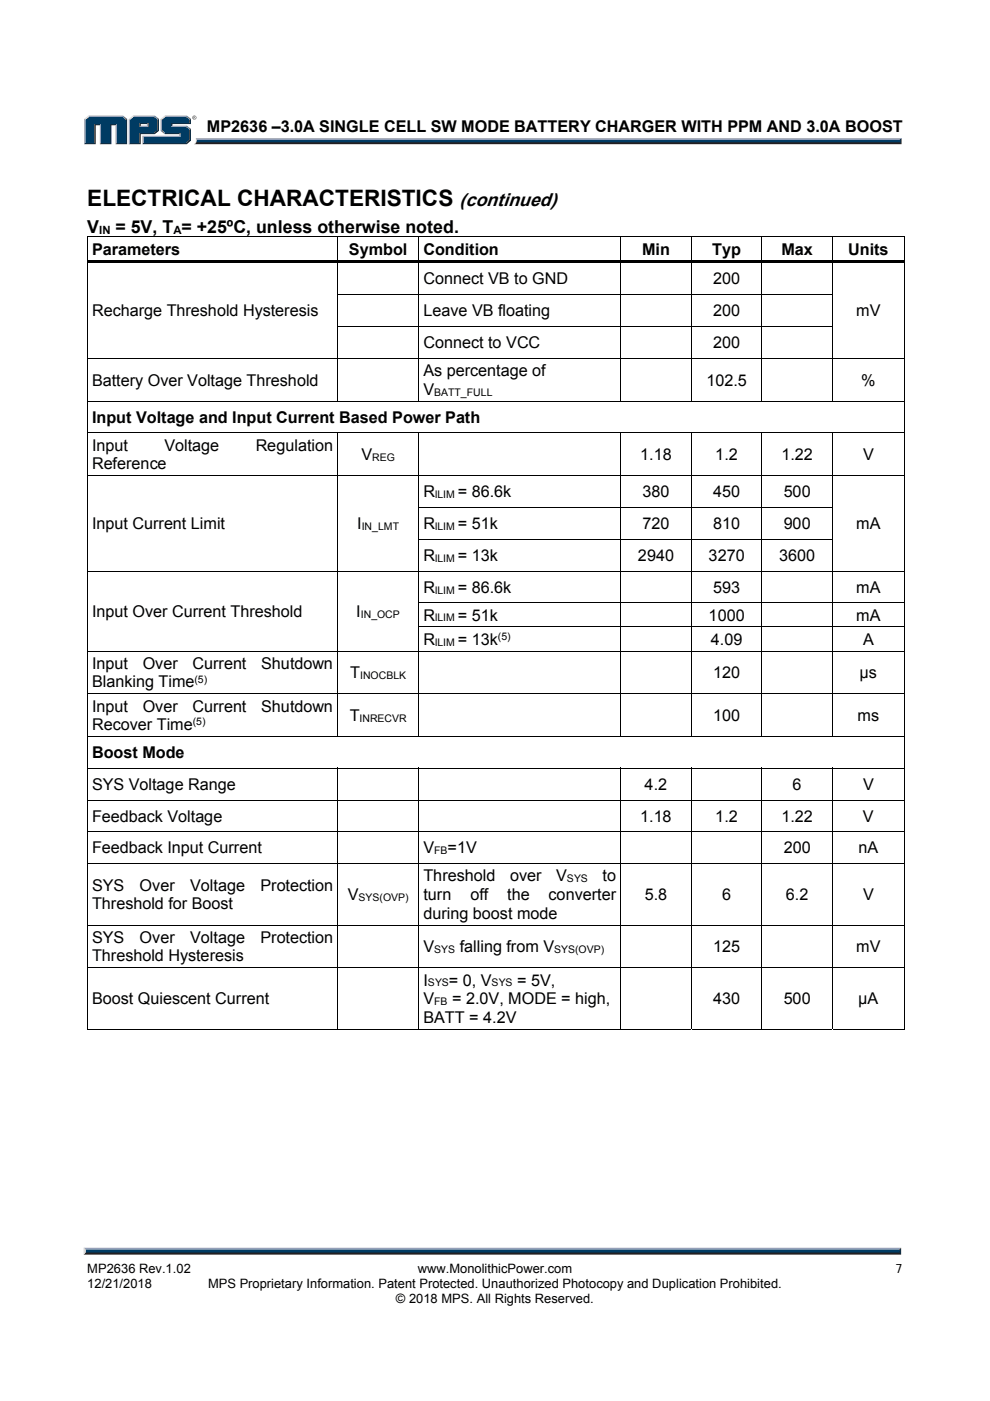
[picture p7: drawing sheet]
<svg xmlns="http://www.w3.org/2000/svg" width="210mm" height="297mm" viewBox="0 0 210 297" stroke-linecap="round" stroke-linejoin="round" font-family="sans-serif">
<path d="M18.2 265.3h172.5l.4 .7h-173.3z" fill="#231f20"/>
<path d="M17.8 264.6h173.3l-.4 .7h-172.5z" fill="#94a0b9"/>
<path d="M191.1 264.6v1.4l-.4-.4v-.6z" fill="#001339"/>
<path d="M18.2 265h172.5v.6h-172.5z" fill="#003b63"/>
<path d="M17.8 264.5l.4 .5v.6l-.4 .4z" fill="#dcddde"/>
<path d="M41.5 29.3h149.7l-.4 .6h-149.1z" fill="#94a0b9"/>
<path d="M41.7 29.9h149.1l.4 .7h-150.1l.4-.3z" fill="#231f20"/>
<path d="M190.8 29.7l.4-.4v1.3l-.4-.4z" fill="#001339"/>
<path d="M41.7 29.7h149.1v.5h-149.2z" fill="#003b63"/>
<path d="M41.5 29.3l.2 .4-.1 .5-.5 .4 .4-.6z" fill="#dcddde"/>
<path d="M29.6 26.9l.2-.3h1.4l.2 .3z" fill="#94a0b9"/>
<g fill="#003b63">
<path d="M18.1 25.4l.8-.6h7l.8 .6v4.9h-1.9v-4h-1.4v4h-2v-4h-1.4v4h-1.9z"/>
<path d="M27.6 25.4l.8-.6h2.1v1.2h-.9v.9h1.8v-.9h-1.2v-1.2h2.5l.7 .6v2.2l-.7 .6h-3.1v2.1h-2z"/>
<path d="M30.4 29h7.8v-.8h-3.1l-.8-.6v-2.2l.8-.6h4.3l.8 .6v.6h-3.9v.9h3.1l.8 .6v2.1l-.8 .7h-9z"/>
</g>
<path d="M34.9 24.6h4.7" fill="none" stroke="#94a0b9" stroke-width=".26"/>
<path d="M34.1 25.2l.8-.7 .2 .3-.8 .6z" fill="#dcddde"/>
<path d="M34.2 25.2v2.6" fill="none" stroke="#94a0b9" stroke-width=".26"/>
<path d="M34.1 27.8l.2-.2 .8 .6-.2 .2z" fill="#547194"/>
<path d="M34.9 28.3h3.4" fill="none" stroke="#001339" stroke-width=".26"/>
<g fill="#94a0b9">
<path d="M30.2 28.8h7.8v-.4l.3-.2v.8h-7.8z"/>
<path d="M30.2 28.8l.3 .2v1.3l-.3 .3z"/>
</g>
<path d="M36.3 26h3.9v-.6l.3-.2v1.1h-3.9v.3l-.3 .3z" fill="#001339"/>
<path d="M36.3 26.8h3.3" fill="none" stroke="#94a0b9" stroke-width=".26"/>
<path d="M39.6 26.6l.9 .7-.3 .2-.8-.6z" fill="#547194"/>
<g fill="#001339">
<path d="M30.2 30.6l.3-.3h8.9l.8-.7v-2.1l.3-.2v2.5l-.9 .8z"/>
<path d="M29.6 28.2h3.1l.7-.6v-2.2l.3-.2v2.6l-.9 .6h-3v2.2h-2.5l.3-.3h2z"/>
</g>
<path d="M32.8 24.5l.9 .7-.3 .2-.7-.6z" fill="#547194"/>
<path d="M28.2 24.6h4.6" fill="none" stroke="#94a0b9" stroke-width=".26"/>
<path d="M27.3 25.2l.9-.7 .2 .3-.8 .6z" fill="#dcddde"/>
<path d="M27.4 25.2v5.4" fill="none" stroke="#94a0b9" stroke-width=".26"/>
<path d="M31.2 26.3l.2-.3v.9l-.2-.3z" fill="#94a0b9"/>
<g fill="#001339">
<path d="M29.6 26h1.8l-.2 .3h-1.4v.3l-.2 .3z"/>
<path d="M26.7 25.4l.3-.2v5.4h-2.5l.3-.3h1.9z"/>
</g>
<path d="M26.1 24.5l.9 .7-.3 .2-.8-.6z" fill="#547194"/>
<path d="M18.7 24.6h7.4" fill="none" stroke="#94a0b9" stroke-width=".26"/>
<path d="M17.8 25.2l.9-.7 .2 .3-.8 .6z" fill="#dcddde"/>
<path d="M18 25.2v5.4" fill="none" stroke="#94a0b9" stroke-width=".26"/>
<path d="M20 26.3h1.4l-.2 .3h-.9v4h-2.5l.3-.3h1.9z" fill="#001339"/>
<path d="M21.3 26.3v4.3" fill="none" stroke="#94a0b9" stroke-width=".26"/>
<path d="M23.4 26.3h1.4l-.3 .3h-.9v4h-2.4l.2-.3h2z" fill="#001339"/>
<path d="M24.6 26.3v4.3" fill="none" stroke="#94a0b9" stroke-width=".26"/>
<path d="M39.6 24.5l.9 .7-.3 .2-.8-.6z" fill="#547194"/>
<path d="M40.8 24.9a.45 .45 0 0 1 .9 0 .45 .45 0 0 1-.9 0zM40.9 24.9a.35 .35 0 0 0 .7 0 .35 .35 0 0 0-.7 0zM41.1 24.7l.3 .1v.4l-.2-.2-.1 .2zM41.1 24.8v.1h.2z" fill="#231f20"/>
<g fill="#000">
<path d="M18.4 50.1h.2v.7h-.2zM18.4 55.3h.2v1h-.2zM18.6 55.3h53v.5h-53zM71.6 50.1h.1v.7h-.1zM71.6 55.8h.1v.5h-.1zM71.6 55.3h17.1v.5h-17.1zM88.7 50.1h.2v.7h-.2zM88.7 55.8h.2v.5h-.2zM88.7 55.3h42.9v.5h-42.9zM131.6 50.1h.1v.7h-.1zM131.6 55.8h.1v.5h-.1zM131.6 55.3h14.9v.5h-14.9z"/>
<path d="M146.5 50.1h.2v.7h-.2zM146.5 55.8h.2v.5h-.2zM146.5 55.3h15v.5h-15zM161.5 50.1h.2v.7h-.2zM161.5 55.8h.2v.5h-.2zM161.5 55.3h15v.5h-15zM176.5 50.1h.2v.7h-.2zM176.5 55.8h.2v.5h-.2zM176.5 55.3h15.2v.5h-15.2zM191.7 50.1h.2v.7h-.2zM191.7 50.1h.2v.2h-.2zM191.7 55.3h.2v1h-.2z"/>
<path d="M18.4 62.4h.2v.7h-.2zM18.4 69.2h.2v.6h-.2zM18.4 75.9h.2v.7h-.2zM71.6 62.4h.1v.7h-.1zM71.6 69.2h.1v.6h-.1zM71.6 75.9h.1v.7h-.1zM88.7 62.4h.2v.7h-.2zM88.7 69.2h.2v.6h-.2zM88.7 75.9h.2v.7h-.2zM131.6 62.4h.1v.7h-.1zM131.6 69.2h.1v.6h-.1zM131.6 75.9h.1v.7h-.1z"/>
<path d="M146.5 62.4h.2v.7h-.2zM146.5 69.2h.2v.6h-.2zM146.5 75.9h.2v.7h-.2zM161.5 62.4h.2v.7h-.2zM161.5 69.2h.2v.6h-.2zM161.5 75.9h.2v.7h-.2zM176.5 62.4h.2v.7h-.2zM176.5 69.2h.2v.6h-.2zM176.5 75.9h.2v.7h-.2zM191.7 62.4h.2v.7h-.2zM191.7 69.2h.2v.6h-.2zM191.7 75.9h.2v.7h-.2z"/>
<path d="M18.4 85h.2v.6h-.2zM18.4 91.7h.2v.7h-.2zM71.6 91.7h.1v.7h-.1zM88.7 91.7h.2v.7h-.2zM131.6 91.7h.1v.7h-.1zM146.5 91.7h.2v.7h-.2zM161.5 91.7h.2v.7h-.2zM176.5 91.7h.2v.7h-.2zM191.7 85h.2v.6h-.2zM191.7 91.7h.2v.7h-.2zM18.4 100.8h.2v.6h-.2zM18.4 107.5h.2v.7h-.2z"/>
<path d="M18.4 114.2h.2v.7h-.2zM71.6 100.8h.1v.6h-.1zM71.6 107.5h.1v.7h-.1zM71.6 114.2h.1v.7h-.1zM88.7 100.8h.2v.6h-.2zM88.7 107.5h.2v.7h-.2zM88.7 114.2h.2v.7h-.2zM131.6 100.8h.1v.6h-.1zM131.6 107.5h.1v.7h-.1zM131.6 114.2h.1v.7h-.1zM146.5 100.8h.2v.6h-.2zM146.5 107.5h.2v.7h-.2z"/>
<path d="M146.5 114.2h.2v.7h-.2zM161.5 100.8h.2v.6h-.2zM161.5 107.5h.2v.7h-.2zM161.5 114.2h.2v.7h-.2zM176.5 100.8h.2v.6h-.2zM176.5 107.5h.2v.7h-.2zM176.5 114.2h.2v.7h-.2zM191.7 100.8h.2v.6h-.2zM191.7 107.5h.2v.7h-.2zM191.7 114.2h.2v.7h-.2zM18.4 121h.2v.7h-.2zM18.4 127.7h.2v.7h-.2z"/>
<path d="M18.4 132.8h.2v.7h-.2zM18.4 138h.2v.6h-.2zM71.6 121h.1v.7h-.1zM71.6 127.7h.1v.7h-.1zM71.6 132.8h.1v.7h-.1zM71.6 138h.1v.6h-.1zM88.7 121h.2v.7h-.2zM88.7 127.7h.2v.7h-.2zM88.7 132.8h.2v.7h-.2zM88.7 138h.2v.6h-.2zM131.6 121h.1v.7h-.1zM131.6 127.7h.1v.7h-.1z"/>
<path d="M131.6 132.8h.1v.7h-.1zM131.6 138h.1v.6h-.1zM146.5 121h.2v.7h-.2zM146.5 127.7h.2v.7h-.2zM146.5 132.8h.2v.7h-.2zM146.5 138h.2v.6h-.2zM161.5 121h.2v.7h-.2zM161.5 127.7h.2v.7h-.2zM161.5 132.8h.2v.7h-.2zM161.5 138h.2v.6h-.2zM176.5 121h.2v.7h-.2zM176.5 127.7h.2v.7h-.2z"/>
<path d="M176.5 132.8h.2v.7h-.2zM176.5 138h.2v.6h-.2zM191.7 121h.2v.7h-.2zM191.7 127.7h.2v.7h-.2zM191.7 132.8h.2v.7h-.2zM191.7 138h.2v.6h-.2zM18.4 147h.2v.7h-.2zM18.4 156.1h.2v.6h-.2zM71.6 147h.1v.7h-.1zM88.7 147h.2v.7h-.2zM131.6 147h.1v.7h-.1zM146.5 147h.2v.7h-.2z"/>
<path d="M161.5 147h.2v.7h-.2zM176.5 147h.2v.7h-.2zM191.7 147h.2v.7h-.2zM191.7 156.1h.2v.6h-.2zM18.4 162.8h.2v.7h-.2zM18.4 169.5h.2v.7h-.2zM18.4 176.3h.2v.7h-.2zM71.6 162.8h.1v.7h-.1zM71.6 169.5h.1v.7h-.1zM71.6 176.3h.1v.7h-.1zM88.7 162.8h.2v.7h-.2zM88.7 169.5h.2v.7h-.2z"/>
<path d="M88.7 176.3h.2v.7h-.2zM131.6 162.8h.1v.7h-.1zM131.6 169.5h.1v.7h-.1zM131.6 176.3h.1v.7h-.1zM146.5 162.8h.2v.7h-.2zM146.5 169.5h.2v.7h-.2zM146.5 176.3h.2v.7h-.2zM161.5 162.8h.2v.7h-.2zM161.5 169.5h.2v.7h-.2zM161.5 176.3h.2v.7h-.2zM176.5 162.8h.2v.7h-.2zM176.5 169.5h.2v.7h-.2z"/>
<path d="M176.5 176.3h.2v.7h-.2zM191.7 162.8h.2v.7h-.2zM191.7 169.5h.2v.7h-.2zM191.7 176.3h.2v.7h-.2zM18.4 183h.2v.7h-.2zM18.4 196h.2v.7h-.2zM71.6 183h.1v.7h-.1zM71.6 196h.1v.7h-.1zM88.7 183h.2v.7h-.2zM88.7 196h.2v.7h-.2zM131.6 183h.1v.7h-.1zM131.6 196h.1v.7h-.1z"/>
<path d="M146.5 183h.2v.7h-.2zM146.5 196h.2v.7h-.2zM161.5 183h.2v.7h-.2zM161.5 196h.2v.7h-.2zM176.5 183h.2v.7h-.2zM176.5 196h.2v.7h-.2zM191.7 183h.2v.7h-.2zM191.7 196h.2v.7h-.2zM18.4 205.1h.2v.7h-.2zM71.6 205.1h.1v.7h-.1zM88.7 205.1h.2v.7h-.2zM131.6 205.1h.1v.7h-.1z"/>
<path d="M146.5 205.1h.2v.7h-.2zM161.5 205.1h.2v.7h-.2zM176.5 205.1h.2v.7h-.2zM191.7 205.1h.2v.7h-.2zM191.7 218.1h.2v.1h-.2z"/>
</g>
<g fill="none" stroke="#000" stroke-width=".21">
<path d="M18.4 50.2h53.2M18.5 50.8v4.5M18.5 56.3v6.1M71.6 50.8v4.5M71.6 56.3v6.1M71.7 50.2h17M88.8 50.8v4.5M88.8 56.3v6.1M88.9 50.2h42.7M131.7 50.8v4.5M131.7 56.3v6.1M131.7 50.2h14.8"/>
<path d="M146.6 50.8v4.5M146.6 56.3v6.1M146.7 50.2h14.8M161.6 50.8v4.5M161.6 56.3v6.1M161.7 50.2h14.8M176.6 50.8v4.5M176.6 56.3v6.1M176.7 50.2h15M191.8 50.8v4.5M191.8 56.3v6.1M18.5 63.1v6.1"/>
<path d="M18.5 69.8v6.1M18.5 76.6v8.4M18.6 76h53M71.6 63.1v6.1M71.6 69.8v6.1M71.6 76.6v8.4M71.7 62.5h17M71.7 69.2h17M71.7 76h17M88.8 63.1v6.1M88.8 69.8v6.1M88.8 76.6v8.4"/>
<path d="M88.9 62.5h42.7M88.9 69.2h42.7M88.9 76h42.7M131.7 63.1v6.1M131.7 69.8v6.1M131.7 76.6v8.4M131.7 62.5h14.8M131.7 69.2h14.8M131.7 76h14.8M146.6 63.1v6.1M146.6 69.8v6.1M146.6 76.6v8.4"/>
<path d="M146.7 62.5h14.8M146.7 69.2h14.8M146.7 76h14.8M161.6 63.1v6.1M161.6 69.8v6.1M161.6 76.6v8.4M161.7 62.5h14.8M161.7 69.2h14.8M161.7 76h14.8M176.6 63.1v6.1M176.6 69.8v6.1M176.6 76.6v8.4"/>
<path d="M176.7 76h15M191.8 63.1v6.1M191.8 69.8v6.1M191.8 76.6v8.4M18.5 85.6v6.1M18.5 92.4v8.4M18.6 85h173.1M18.6 91.8h53M71.6 92.4v8.4M71.7 91.8h17M88.8 92.4v8.4M88.9 91.8h42.7"/>
<path d="M131.7 92.4v8.4M131.7 91.8h14.8M146.6 92.4v8.4M146.7 91.8h14.8M161.6 92.4v8.4M161.7 91.8h14.8M176.6 92.4v8.4M176.7 91.8h15M191.8 85.6v6.1M191.8 92.4v8.4M18.5 101.4v6.1M18.5 108.2v6"/>
<path d="M18.5 114.9v6.1M18.6 100.8h53M71.6 101.4v6.1M71.6 108.2v6M71.6 114.9v6.1M71.7 100.8h17M88.8 101.4v6.1M88.8 108.2v6M88.8 114.9v6.1M88.9 100.8h42.7M88.9 107.6h42.7M88.9 114.3h42.7"/>
<path d="M131.7 101.4v6.1M131.7 108.2v6M131.7 114.9v6.1M131.7 100.8h14.8M131.7 107.6h14.8M131.7 114.3h14.8M146.6 101.4v6.1M146.6 108.2v6M146.6 114.9v6.1M146.7 100.8h14.8M146.7 107.6h14.8M146.7 114.3h14.8"/>
<path d="M161.6 101.4v6.1M161.6 108.2v6M161.6 114.9v6.1M161.7 100.8h14.8M161.7 107.6h14.8M161.7 114.3h14.8M176.6 101.4v6.1M176.6 108.2v6M176.6 114.9v6.1M176.7 100.8h15M191.8 101.4v6.1M191.8 108.2v6"/>
<path d="M191.8 114.9v6.1M18.5 121.7v6M18.5 128.4v4.4M18.5 133.5v4.5M18.5 138.6v8.4M18.6 121.1h53M18.6 138h53M71.6 121.7v6M71.6 128.4v4.4M71.6 133.5v4.5M71.6 138.6v8.4M71.7 121.1h17"/>
<path d="M71.7 138h17M88.8 121.7v6M88.8 128.4v4.4M88.8 133.5v4.5M88.8 138.6v8.4M88.9 121.1h42.7M88.9 127.8h42.7M88.9 132.9h42.7M88.9 138h42.7M131.7 121.7v6M131.7 128.4v4.4M131.7 133.5v4.5"/>
<path d="M131.7 138.6v8.4M131.7 121.1h14.8M131.7 127.8h14.8M131.7 132.9h14.8M131.7 138h14.8M146.6 121.7v6M146.6 128.4v4.4M146.6 133.5v4.5M146.6 138.6v8.4M146.7 121.1h14.8M146.7 127.8h14.8M146.7 132.9h14.8"/>
<path d="M146.7 138h14.8M161.6 121.7v6M161.6 128.4v4.4M161.6 133.5v4.5M161.6 138.6v8.4M161.7 121.1h14.8M161.7 127.8h14.8M161.7 132.9h14.8M161.7 138h14.8M176.6 121.7v6M176.6 128.4v4.4M176.6 133.5v4.5"/>
<path d="M176.6 138.6v8.4M176.7 121.1h15M176.7 127.8h15M176.7 132.9h15M176.7 138h15M191.8 121.7v6M191.8 128.4v4.4M191.8 133.5v4.5M191.8 138.6v8.4M18.5 147.7v8.4M18.5 156.7v6.1M18.6 147.1h53"/>
<path d="M18.6 156.1h173.1M71.6 147.7v8.4M71.7 147.1h17M88.8 147.7v8.4M88.9 147.1h42.7M131.7 147.7v8.4M131.7 147.1h14.8M146.6 147.7v8.4M146.7 147.1h14.8M161.6 147.7v8.4M161.7 147.1h14.8M176.6 147.7v8.4"/>
<path d="M176.7 147.1h15M191.8 147.7v8.4M191.8 156.7v6.1M18.5 163.5v6M18.5 170.2v6.1M18.5 177v6M18.6 162.9h53M18.6 169.6h53M18.6 176.4h53M71.6 163.5v6M71.6 170.2v6.1M71.6 177v6"/>
<path d="M71.7 162.9h17M71.7 169.6h17M71.7 176.4h17M88.8 163.5v6M88.8 170.2v6.1M88.8 177v6M88.9 162.9h42.7M88.9 169.6h42.7M88.9 176.4h42.7M131.7 163.5v6M131.7 170.2v6.1M131.7 177v6"/>
<path d="M131.7 162.9h14.8M131.7 169.6h14.8M131.7 176.4h14.8M146.6 163.5v6M146.6 170.2v6.1M146.6 177v6M146.7 162.9h14.8M146.7 169.6h14.8M146.7 176.4h14.8M161.6 163.5v6M161.6 170.2v6.1M161.6 177v6"/>
<path d="M161.7 162.9h14.8M161.7 169.6h14.8M161.7 176.4h14.8M176.6 163.5v6M176.6 170.2v6.1M176.6 177v6M176.7 162.9h15M176.7 169.6h15M176.7 176.4h15M191.8 163.5v6M191.8 170.2v6.1M191.8 177v6"/>
<path d="M18.5 183.7v12.3M18.5 196.7v8.4M18.6 183.1h53M18.6 196.1h53M71.6 183.7v12.3M71.6 196.7v8.4M71.7 183.1h17M71.7 196.1h17M88.8 183.7v12.3M88.8 196.7v8.4M88.9 183.1h42.7M88.9 196.1h42.7"/>
<path d="M131.7 183.7v12.3M131.7 196.7v8.4M131.7 183.1h14.8M131.7 196.1h14.8M146.6 183.7v12.3M146.6 196.7v8.4M146.7 183.1h14.8M146.7 196.1h14.8M161.6 183.7v12.3M161.6 196.7v8.4M161.7 183.1h14.8M161.7 196.1h14.8"/>
<path d="M176.6 183.7v12.3M176.6 196.7v8.4M176.7 183.1h15M176.7 196.1h15M191.8 183.7v12.3M191.8 196.7v8.4M18.4 218.2h53.2M18.5 205.8v12.4M18.6 205.2h53M71.6 205.8v12.4M71.7 205.2h17M71.7 218.2h17"/>
<path d="M88.8 205.8v12.4M88.9 205.2h42.7M88.9 218.2h42.7M131.7 205.8v12.4M131.7 205.2h14.8M131.7 218.2h14.8M146.6 205.8v12.4M146.7 205.2h14.8M146.7 218.2h14.8M161.6 205.8v12.4M161.7 205.2h14.8M161.7 218.2h14.8"/>
<path d="M176.6 205.8v12.4M176.7 205.2h15M176.7 218.2h15M191.8 205.8v12.4"/>
</g>
<text font-size="4.8" x="18.5" y="43.7">ELECTRICAL CHARACTERISTICS</text>
<text font-size="4" x="97.5" y="43.7">(continued)</text>
<g font-size="3.8">
<text x="18.5" y="49.3">V</text>
<text x="24.5" y="49.3">= 5V, T = +25ºC, unless otherwise noted.</text>
</g>
<g font-size="3.4">
<text x="43.9" y="28">MP2636 –3.0A SINGLE CELL SW MODE BATTERY CHARGER WITH PPM AND 3.0A BOOST</text>
<text x="19.5" y="54">Parameters</text>
<text x="74" y="54">Symbol</text>
<text x="89.8" y="54">Condition</text>
<text x="136.2" y="54">Min</text>
<text x="151.1" y="54">Typ</text>
<text x="165.8" y="54">Max</text>
<text x="179.9" y="54">Units</text>
<text x="89.8" y="60.3">Connect VB to GND</text>
<text x="151.3" y="60.3">200</text>
<text x="19.5" y="67.1">Recharge Threshold Hysteresis</text>
<text x="89.8" y="67.1">Leave VB floating</text>
<text x="151.3" y="67.1">200</text>
<text x="181.6" y="67.1">mV</text>
<text x="89.8" y="73.9">Connect to VCC</text>
<text x="151.3" y="73.9">200</text>
<text x="19.5" y="81.7">Battery Over Voltage Threshold</text>
<text x="89.8" y="79.8">As percentage of</text>
<text x="89.8" y="83.7">V</text>
<text x="149.8" y="81.7">102.5</text>
<text x="182.7" y="81.7">%</text>
<text x="19.5" y="89.7">Input Voltage and Input Current Based Power Path</text>
<text x="19.5" y="95.6">Input</text>
<text x="34.9" y="95.6">Voltage</text>
<text x="54.2" y="95.6">Regulation</text>
<text x="19.5" y="99.5">Reference</text>
<text x="76.7" y="97.6">V</text>
<text x="135.8" y="97.6">1.18</text>
<text x="151.7" y="97.6">1.2</text>
<text x="165.8" y="97.6">1.22</text>
<text x="183" y="97.6">V</text>
<text x="89.8" y="105.4">R</text>
<text x="97.1" y="105.4">= 86.6k</text>
<text x="136.3" y="105.4">380</text>
<text x="151.3" y="105.4">450</text>
<text x="166.2" y="105.4">500</text>
<text x="19.5" y="112.2">Input Current Limit</text>
<text x="75.8" y="112.2">I</text>
<text x="89.8" y="112.2">R</text>
<text x="97.1" y="112.2">= 51k</text>
<text x="136.3" y="112.2">720</text>
<text x="151.3" y="112.2">810</text>
<text x="166.2" y="112.2">900</text>
<text x="181.6" y="112.2">mA</text>
<text x="89.8" y="118.9">R</text>
<text x="97.1" y="118.9">= 13k</text>
<text x="135.3" y="118.9">2940</text>
<text x="150.3" y="118.9">3270</text>
<text x="165.3" y="118.9">3600</text>
<text x="89.8" y="125.7">R</text>
<text x="97.1" y="125.7">= 86.6k</text>
<text x="151.3" y="125.7">593</text>
<text x="181.6" y="125.7">mA</text>
<text x="19.5" y="130.8">Input Over Current Threshold</text>
<text x="75.6" y="130.8">I</text>
<text x="89.8" y="131.6">R</text>
<text x="97.1" y="131.6">= 51k</text>
<text x="150.3" y="131.6">1000</text>
<text x="181.6" y="131.6">mA</text>
<text x="89.8" y="136.7">R</text>
<text x="97.1" y="136.7">= 13k</text>
<text x="150.8" y="136.7">4.09</text>
<text x="183.1" y="136.7">A</text>
<text x="19.5" y="141.8">Input</text>
<text x="30.3" y="141.8">Over</text>
<text x="40.8" y="141.8">Current</text>
<text x="55.4" y="141.8">Shutdown</text>
<text x="74.3" y="143.8">T</text>
<text x="151.3" y="143.8">120</text>
<text x="182.3" y="143.8">µs</text>
<text x="19.5" y="145.8">Blanking Time</text>
<text x="19.5" y="150.9">Input</text>
<text x="19.5" y="154.8">Recover Time</text>
<text x="30.3" y="150.9">Over</text>
<text x="40.8" y="150.9">Current</text>
<text x="55.4" y="150.9">Shutdown</text>
<text x="74.2" y="152.8">T</text>
<text x="151.3" y="152.8">100</text>
<text x="181.9" y="152.8">ms</text>
<text x="19.5" y="160.8">Boost Mode</text>
<text x="19.5" y="167.5">SYS Voltage Range</text>
<text x="136.7" y="167.5">4.2</text>
<text x="168.1" y="167.5">6</text>
<text x="183" y="167.5">V</text>
<text x="19.5" y="174.2">Feedback Voltage</text>
<text x="135.8" y="174.2">1.18</text>
<text x="151.7" y="174.2">1.2</text>
<text x="165.7" y="174.2">1.22</text>
<text x="183" y="174.2">V</text>
<text x="19.5" y="181">Feedback Input Current</text>
<text x="89.8" y="181">V</text>
<text x="94.9" y="181">=1V</text>
<text x="166.2" y="181">200</text>
<text x="182.1" y="181">nA</text>
<text x="19.5" y="188.9">SYS</text>
<text x="29.6" y="188.9">Over</text>
<text x="40.3" y="188.9">Voltage</text>
<text x="55.2" y="188.9">Protection</text>
<text x="73.7" y="190.8">V</text>
<text x="89.8" y="190.8">turn</text>
<text x="89.8" y="186.9">Threshold</text>
<text x="99.8" y="190.8">off</text>
<text x="107.6" y="190.8">the</text>
<text x="108.2" y="186.9">over</text>
<text x="116.4" y="190.8">converter</text>
<text x="118" y="186.9">V</text>
<text x="127.8" y="186.9">to</text>
<text x="136.7" y="190.8">5.8</text>
<text x="153.2" y="190.8">6</text>
<text x="166.7" y="190.8">6.2</text>
<text x="183.1" y="190.8">V</text>
<text x="19.5" y="192.8">Threshold for Boost</text>
<text x="89.8" y="194.8">during boost mode</text>
<text x="19.5" y="199.9">SYS</text>
<text x="19.5" y="203.9">Threshold Hysteresis</text>
<text x="29.6" y="199.9">Over</text>
<text x="40.3" y="199.9">Voltage</text>
<text x="55.2" y="199.9">Protection</text>
<text x="89.8" y="201.9">V</text>
<text x="97.5" y="201.9">falling from V</text>
<text x="151.3" y="201.9">125</text>
<text x="181.6" y="201.9">mV</text>
<text x="89.8" y="209">I</text>
<text x="95.2" y="209">= 0, V</text>
<text x="109.7" y="209">= 5V,</text>
<text x="19.5" y="212.9">Boost Quiescent Current</text>
<text x="89.8" y="212.9">V</text>
<text x="95.9" y="212.9">= 2.0V, MODE = high,</text>
<text x="151.3" y="212.9">430</text>
<text x="166.2" y="212.9">500</text>
<text x="182.1" y="212.9">µA</text>
<text x="89.8" y="216.8">BATT = 4.2V</text>
</g>
<g font-size="2.7">
<text x="18.5" y="270">MP2636 Rev.1.02</text>
<text x="18.5" y="273.2">12/21/2018</text>
<text x="44.1" y="273.2">MPS Proprietary Information. Patent Protected. Unauthorized Photocopy and Duplication Prohibited.</text>
<text x="88.6" y="270">www.MonolithicPower.com</text>
<text x="189.9" y="270">7</text>
<text x="84" y="276.3">© 2018 MPS. All Rights Reserved.</text>
</g>
<g font-size="2.4">
<text x="21" y="49.7">IN</text>
<text x="36.8" y="49.7">A</text>
</g>
<g font-size="2.2">
<text x="92.1" y="83.9">BATT_FULL</text>
<text x="79" y="97.7">REG</text>
<text x="92.3" y="105.6">lLIM</text>
<text x="76.7" y="112.4">IN_LMT</text>
<text x="92.3" y="112.4">lLIM</text>
<text x="92.3" y="119.1">lLIM</text>
<text x="92.3" y="125.8">lLIM</text>
<text x="76.5" y="130.9">IN_OCP</text>
<text x="92.3" y="131.8">lLIM</text>
<text x="92.3" y="136.9">lLIM</text>
<text x="105.6" y="135.7">(5)</text>
<text x="76.4" y="144">INOCBLK</text>
<text x="41.3" y="144.7">(5)</text>
<text x="40.9" y="153.8">(5)</text>
<text x="76.3" y="153">INRECVR</text>
<text x="92.1" y="181.1">FB</text>
<text x="76" y="191">SYS(OVP)</text>
<text x="120.2" y="187">SYS</text>
<text x="92.1" y="202">SYS</text>
<text x="117.5" y="202">SYS(OVP)</text>
<text x="90.8" y="209.1">SYS</text>
<text x="104.3" y="209.1">SYS</text>
<text x="92.1" y="213.1">FB</text>
</g>
</svg>
